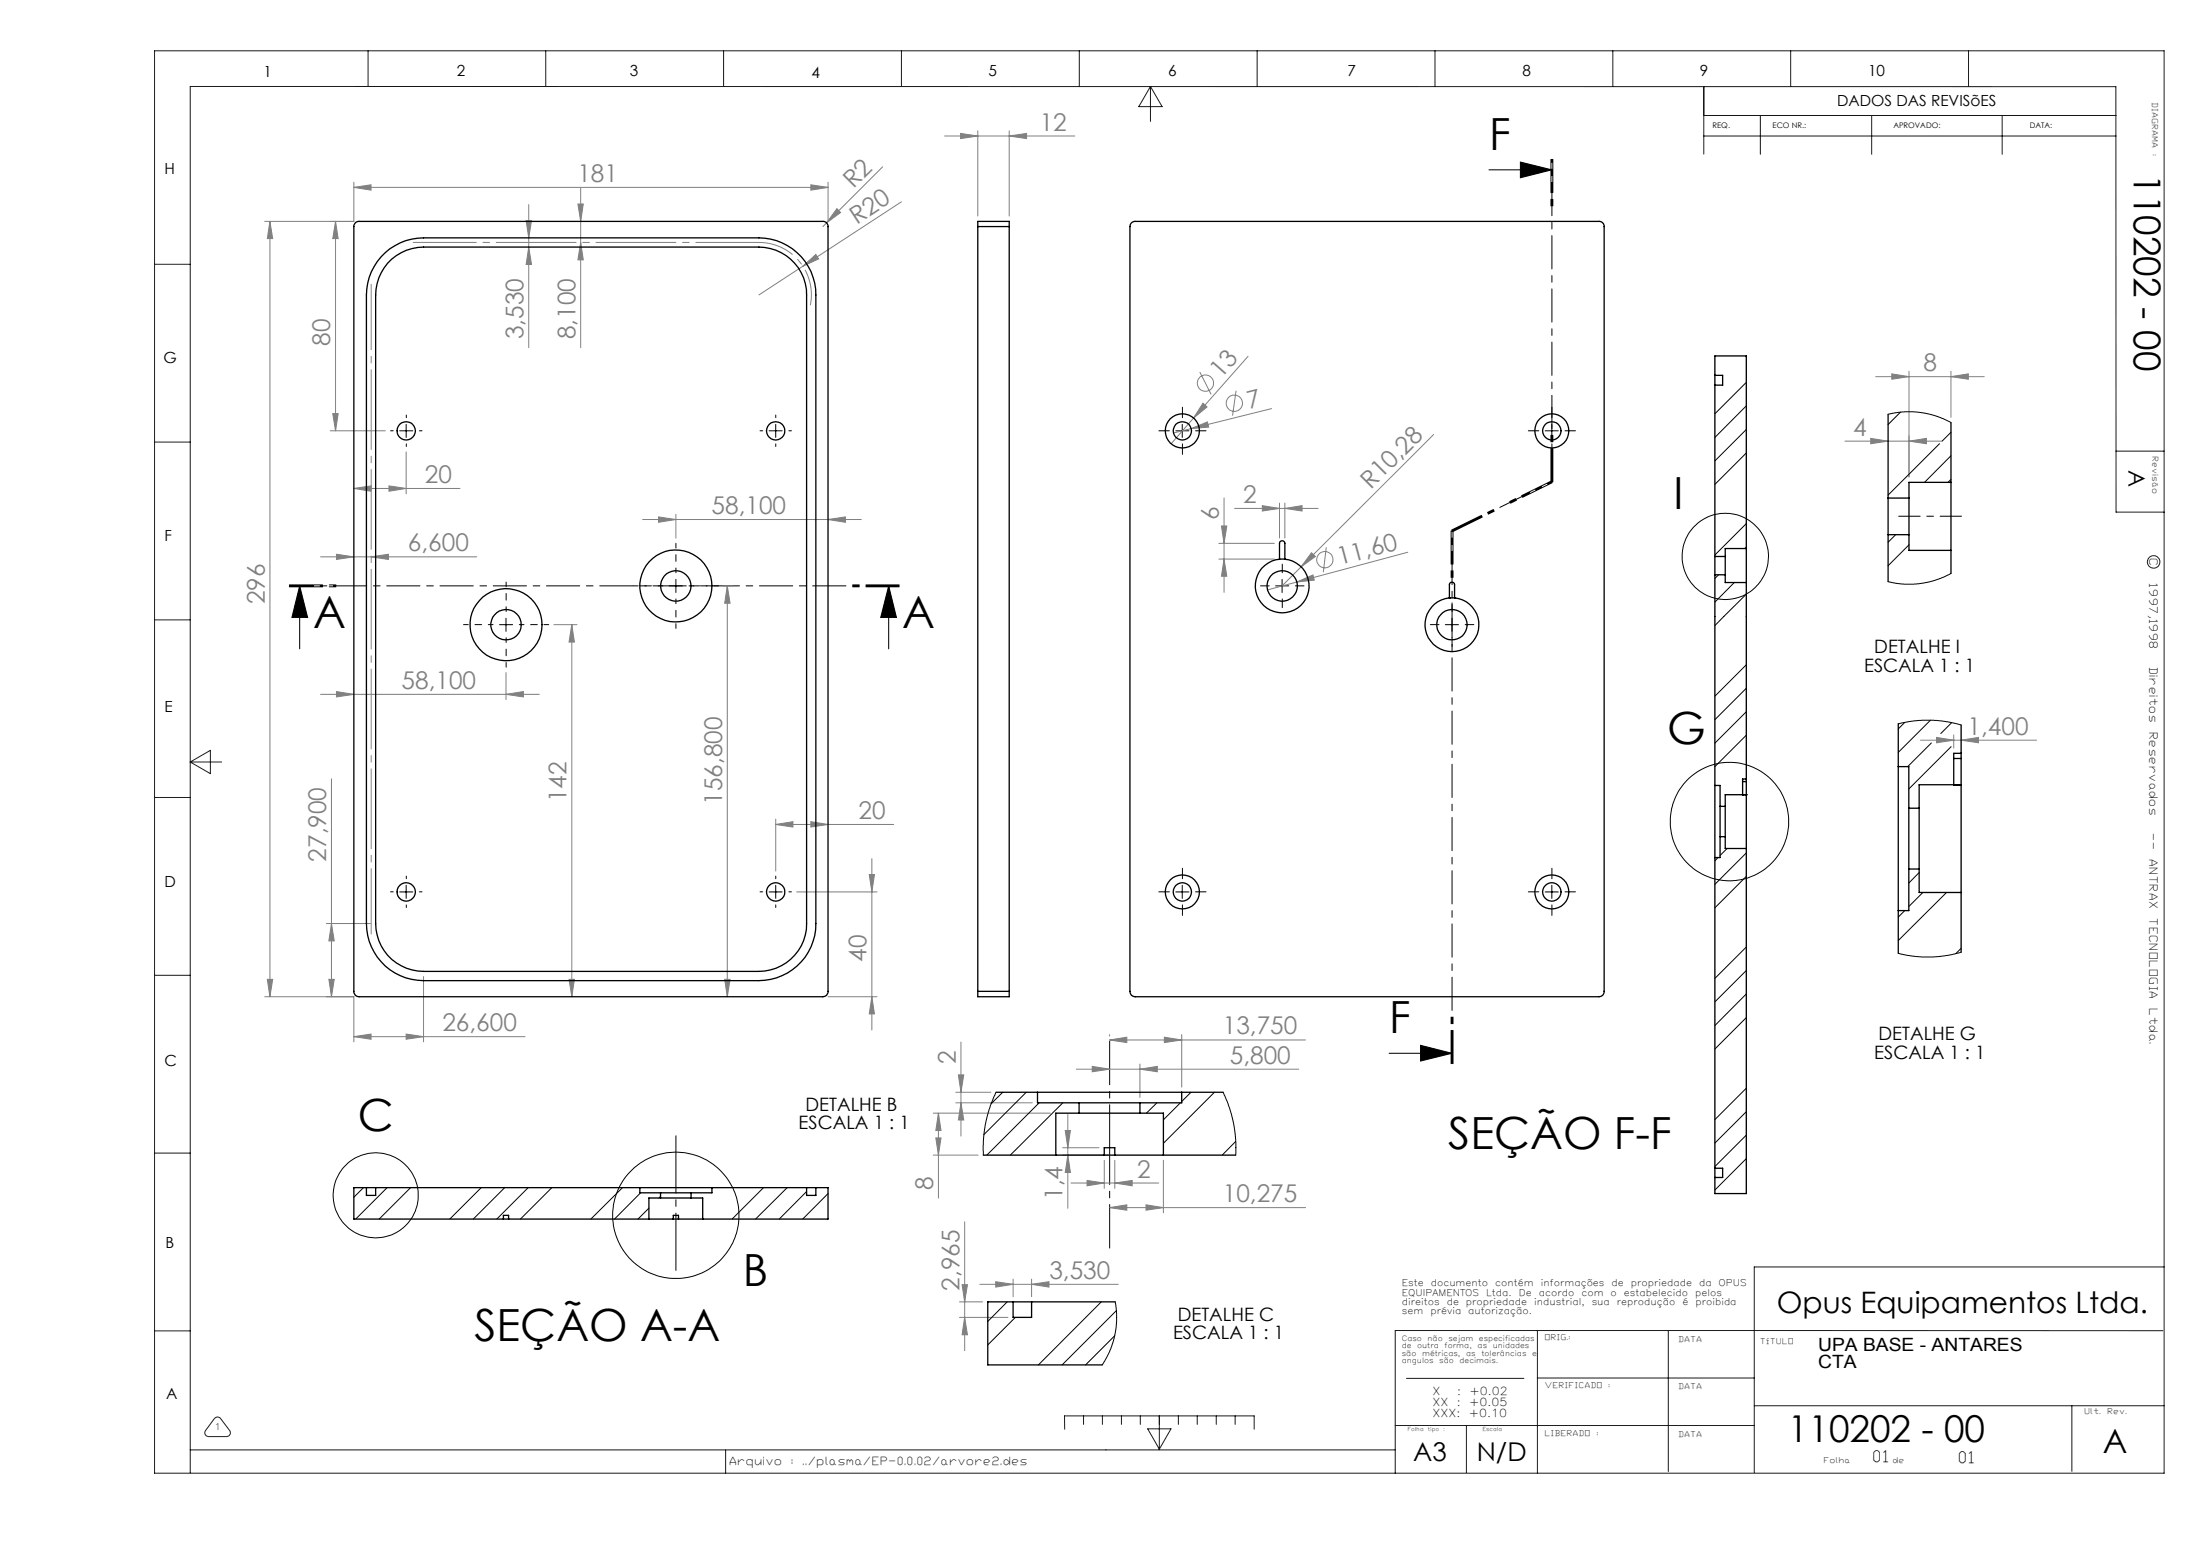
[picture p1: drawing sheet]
<svg xmlns="http://www.w3.org/2000/svg" width="420mm" height="297mm" viewBox="0 0 420 297" stroke-linecap="round" stroke-linejoin="round" font-family="sans-serif">
<g fill="none" stroke="#808080" stroke-width=".19">
<path d="M67.5 35.8l3.3-.5v1zM67.5 34.8v7.5h-17M67.5 35.8h90.5M100.9 39v27.4M110.3 38.9h1l-.5 3.4zM110.8 35.9v30.5M154.7 35.3l3.3 .5-3.3 .5zM158 34.8v7.5M159.7 39.8l.7 .8-2.7 1.9zM168.4 31.9l-11.4 11.3M172 38.5l-27.2 17.8M180.2 26h24.9"/>
<path d="M183.3 25.5l3.3 .5-3.3 .5zM186.6 25v16.2M192.6 26l3.3-.5v1zM192.6 25v16.2M51.5 42.3l.5 3.2h-1zM51.5 42.3v147.9M64 42.3l.5 3.2h-1zM64 42.3v39.9M100.4 42.1h1l-.5 3.3zM100.9 47.2l.5 3.3h-1zM110.8 46.3l.5 3.3h-1zM153.2 50.8l2.5-2.2 .5 .8z"/>
<path d="M63.5 78.9h1l-.5 3.3zM227.8 79.8l-4.3 4.9M229 71l2.1 4.3M229.6 77l.7 .7-2.5 2.1zM235.9 74.6l-.7 4.7M238.2 68l-10.4 11.8M242.6 78l-15.3 3.8M357.9 71.9h20.7M361 71.4l3.3 .5-3.3 .5zM364.3 70.9v20.1M372.3 71.9l3.3-.5v1zM372.3 70.9v8.8"/>
<path d="M63 82.2h10.5M67.5 93.2l3.3-.5v1.1zM67.5 93.2h20.3M74.2 92.7l3.3 .5-3.3 .6zM77.5 86.3v8M122.6 99.2h41.8M125.7 98.7l3.3 .5-3.3 .5zM129 98.2v4.5M158 99.2l3.3-.5v1zM227.3 81.8l3.1-1.3 .2 1zM227.3 81.8l-3.4 .9M233.6 95v18.1"/>
<path d="M235.6 97h15.9M240.9 96.5l3.3 .5-3.3 .5zM244.2 96v6.7M245.2 97l3.3-.5v1zM245.2 96v6.7M273.6 82.9l-25.3 25.3M352 84.2h18.6M357 83.7l3.3 .5-3.3 .5zM364.3 84.2l3.3-.5v1zM61.2 106.3h29.8M64.2 105.8l3.3 .5-3.3 .5zM70.8 106.3l3.3-.5v1z"/>
<path d="M105.7 119.2h4.4M109.1 119.2l.5 3.4h-1zM109.1 119.2v71M138.1 111.8h1.7M138.8 111.8l.5 3.3h-1zM138.8 111.8v78.4M232.6 103.7h10.6M232.6 106.7h10.6M233.1 100.4h1l-.5 3.3zM233.6 106.7l.5 3.3h-1zM247.5 111.1l3-1.4 .3 1zM247.5 111.1l-5.6 1.5"/>
<path d="M248.3 108.2l-3.6 3.6M250.3 105.5l.7 .7-2.7 2zM253.1 104.5l-.6 4.7M268.6 105.4l-21.1 5.7M61.2 132.5h41.7M64.2 132l3.3 .5-3.3 .5zM96.6 132.5l3.3-.5v1zM96.6 128.4v5.1M63.3 148.7v41.5M148 157.4l3.3-.6v1.1zM148 156.3v10M148 157.4h22.5"/>
<path d="M154.7 156.8l3.3 .6-3.3 .5zM366.5 141.3h22.1M369.5 140.8l3.3 .5-3.3 .5zM372.8 140.3v2.5M374.2 141.3l3.3-.5v1zM62.3 176.3h8.4M63.3 176.3l.5 3.3h-1zM152 170.2h15.4M165.9 166.9h1l-.5 3.3zM166.4 163.9v32.7M50.5 190.2h17v8.7M51 186.9h1l-.5 3.3z"/>
<path d="M62.8 186.9h1l-.5 3.3zM67.5 197.9l3.3-.5v1zM67.5 197.9h32.7M77.5 197.4l3.3 .5-3.3 .5zM80.8 186.4v12.5M108.6 186.9h1l-.5 3.3zM138.3 186.9h1l-.5 3.3zM158 190.2h9.4M166.4 190.2l.5 3.3h-1zM183.4 198.9v17.9M211.7 198.5l3.3-.5v1zM211.7 197.5v.3"/>
<path d="M211.7 198.5h37.4M222.2 198l3.3 .5-3.3 .5zM225.5 197.5v10M178.1 212.5h22.3M178.6 217.2h1l-.5 3.3zM179.1 212.5l.5 3.3h-1zM179.1 212.5v16.2M182.4 210.5h14.6M182.4 208.5h6.7M182.9 205.2h1l-.5 3.3zM183.4 210.5l.5 3.3h-1zM202.8 219.1h6.9"/>
<path d="M203.3 215.8h1l-.5 3.3zM203.8 212.7v17.9M205.4 204.1h42.4M208.4 203.5l3.3 .6-3.3 .5zM217.5 204.1l3.3-.6v1.1zM217.5 203.1v6.4M178.1 220.5h8.6M184.1 233.2v24.6M202.8 220.5h8.9M203.8 220.5l.5 3.3h-1zM204.4 225.8h16.7M207.4 225.3l3.3 .5-3.3 .5z"/>
<path d="M210.7 221.5v5.3M211.7 230.5l3.3-.5v1zM211.7 230.5h37.4M212.7 225.8l3.3-.5v1zM212.7 221.5v5.3M218.7 230l3.3 .5-3.3 .5zM222 221.5v10M183.1 248.5h4.4M183.1 251.5h9.2M183.6 245.2h1l-.5 3.3zM184.1 251.5l.5 3.3h-1zM187 245.1h26.4"/>
<path d="M190 244.6l3.3 .5-3.3 .6zM193.3 244.2v3.3M196.8 245.1l3.4-.5v1.1zM196.8 244.2v3.3"/>
<circle cx="230" cy="73.1" r="1.55"/>
<circle cx="235.5" cy="77" r="1.55"/>
<circle cx="252.8" cy="106.8" r="1.56"/>
</g>
<g fill="none" stroke="#000" stroke-width=".19">
<path d="M284.1 32.4h12M290.1 30.9l6 1.5-6 1.5zM76.3 82.2h2.5M77.5 81v2.5M146.8 82.2h2.5M148 81v2.5M224.4 82.2h2.5M225.6 81v2.5M294.9 82.2h2.5M296.1 81v2.5M57.2 111.8l1.5 6.1h-3zM57.2 111.8v12.1"/>
<path d="M95.3 119.2h2.5M96.6 118v2.5M127.7 111.8h2.5M129 110.6v2.5M169.6 111.8l1.5 6.1h-3zM169.6 111.8v12.1M243.4 111.8h2.5M244.7 110.6v2.5M275.8 119.2h2.5M277.1 118v2.5M76.3 170.2h2.5M77.5 169v2.5"/>
<path d="M146.8 170.2h2.5M148 169v2.5M224.4 170.2h2.5M225.6 169v2.5M294.9 170.2h2.5M296.1 169v2.5M271.1 199.5l6 1.5-6 1.5zM265.1 201h12"/>
<circle cx="329.2" cy="106.2" r="8.2"/>
<circle cx="330" cy="156.8" r="11.3"/>
<circle cx="71.7" cy="228.2" r="8.1"/>
<circle cx="129" cy="232" r="12.1"/>
</g>
<path d="M154.6 58.3a10 10 0 0 0-9.8-12" fill="none" stroke="#808080" stroke-width=".19" stroke-dasharray="15.2 1.3 1.3 1.3" stroke-dashoffset="8.3" stroke-linecap="butt"/>
<g fill="none" stroke="#191924" stroke-width=".19">
<path d="M29.5 9.7h383.5v271.5h-383.5zM70.2 9.7v6.8M104.1 9.7v6.8M138.1 9.7v6.8M172 9.7v6.8M206 9.7v6.8M219.5 16.5v6.7M219.5 16.5l2.3 3.9h-4.5zM239.9 9.7v6.8M273.8 9.7v6.8M307.8 9.7v6.8M325.1 16.5v12.9"/>
<path d="M341.7 9.7v6.8M375.6 9.7v6.8M325.1 22h78.7M325.1 26h78.7M335.9 22v7.5M357.2 22v7.5M382.1 22v7.5M29.5 50.4h6.8M29.5 84.4h6.8M403.8 86.1h9.2M413 97.8h-9.2v-81.3h-367.5v264.6M29.5 118.3h6.8"/>
<path d="M29.5 152.2h6.8M36.3 145.4h6M36.3 145.4l3.8-2.2v4.5zM29.5 186.2h6.8M29.5 220.1h6.8M29.5 254h6.8M293.4 254v27.2M318.3 254v26.9M412.7 254h-146.5v27.2M413 241.8h-78.2v39.3M36.3 276.8h229.9M40.9 270.8a.74 .74 0 0 1 1.2 0l1.7 2.2a.72 .72 0 0 1 .1 .8 .72 .72 0 0 1-.6 .4h-3.5a.73 .73 0 0 1-.6-1.2z"/>
<path d="M138.5 276.8v4.4M203.2 272.8l-.1-2.5h36.2v2.5M206.8 270.3v1.6M210.4 270.3v1.6M214 270.3v1.6M217.6 270.3v1.6M219 272.7h4.4l-2.2 3.9zM221.2 270.3v6.4M224.9 270.3v1.6M228.5 270.3v1.6M232.1 270.3v1.6M235.7 270.3v1.6"/>
<path d="M266.2 272.1h68.6M268.4 263.1h22.4M279.8 272.1v9M293.4 263h41.4M334.8 268.3h78.2M395.4 268.3v12.5"/>
<circle cx="411" cy="107.2" r="1.19"/>
</g>
<path d="M211.7 198.7v39.5" fill="none" stroke="#000" stroke-width=".19" stroke-dasharray="15.2 1.3 1.3 1.3" stroke-dashoffset="6.9"/>
<path d="M374.3 98.5h-12" fill="none" stroke="#000" stroke-width=".19" stroke-dasharray="15.2 1.3 1.3 1.3" stroke-dashoffset="11.1"/>
<path d="M94.1 119.2h-5.6M96.6 116.7v-5.6M99.1 119.2h5.6M126.5 111.8h-5.6M129 109.3v-5.6M129 114.3v5.7M131.5 111.8h5.6M96.6 121.7v5.7" fill="none" stroke="#000" stroke-width=".19" stroke-dasharray="15.2 1.3 1.3 1.3" stroke-dashoffset="14.3"/>
<g fill="none" stroke="#000" stroke-width=".19" stroke-dasharray="15.2 1.3 1.3 1.3">
<path d="M77.5 79.7v-.5M148 79.7v-.5M225.6 79.7v-2M296.1 79.7v-2M75 82.2h-.5M77.5 84.7v.5M80 82.2h.5M145.5 82.2h-.5M148 84.7v.5M150.5 82.2h.5M223.1 82.2h-2M225.6 84.7v2"/>
<path d="M228.1 82.2h2M293.6 82.2h-2M296.1 84.7v2M298.6 82.2h2M242.2 111.8h-1.7M244.7 109.3v-1.6M244.7 114.3v1.7M247.2 111.8h1.6M274.6 119.2h-1.7M277.1 116.7v-1.6M279.6 119.2h1.6M277.1 121.7v1.7"/>
<path d="M75 170.2h-.5M77.5 167.7v-.5M77.5 172.7v.5M80 170.2h.5M145.5 170.2h-.5M148 167.7v-.5M148 172.7v.5M150.5 170.2h.5M223.1 170.2h-2M225.6 167.7v-2M225.6 172.7v2M228.1 170.2h2"/>
<path d="M293.6 170.2h-2M296.1 167.7v-2M296.1 172.7v2M298.6 170.2h2"/>
</g>
<path d="M129 216.8v25.7" fill="none" stroke="#000" stroke-width=".19" stroke-dasharray="15.2 1.3 1.3 1.3" stroke-dashoffset="4.3"/>
<g fill="none" stroke="#000" stroke-width=".19" stroke-dasharray="6.3 1.3 1.3 1.3">
<path d="M296 30.4v10M296.3 30.4v10M296 92v-10M296.1 91.8l-9 4.4M296.1 92v-61.6M296.2 92.1l-9 4.4M296.3 92v-10M55.2 111.6h10M55.2 112h10M171.6 111.8h-116.4M171.6 111.6h-10M171.6 112h-10"/>
<path d="M276.9 101.3v10M277 101.2l9-4.4M277.1 101.3l19-9.3M277.2 101.5l8.9-4.4M277.3 101.3v10M276.9 203v-10M277.1 203v-101.7M277.3 203v-10"/>
</g>
<path d="M78.8 46.3h66" fill="none" stroke="#808080" stroke-width=".19" stroke-dasharray="15.2 1.3 1.3 1.3" stroke-dashoffset="3.2"/>
<path d="M70.8 178.3v-124" fill="none" stroke="#808080" stroke-width=".19" stroke-dasharray="15.2 1.3 1.3 1.3" stroke-dashoffset="2.8"/>
<g fill="#000">
<path d="M290.1 30.9l6 1.5-6 1.5zM271.1 199.5l6 1.5-6 1.5z"/>
<path d="M169.6 111.8l1.5 6.1h-3zM57.2 111.8l1.5 6.1h-3z"/>
</g>
<g fill="#808080">
<path d="M227.3 81.8l3.1-1.3 .2 1z"/>
<path d="M247.5 111.1l3-1.4 .3 1z"/>
<path d="M153.2 50.8l2.5-2.2 .5 .8z"/>
<path d="M250.3 105.5l.7 .7-2.7 2z"/>
<path d="M159.7 39.8l.7 .8-2.7 1.9z"/>
<path d="M229.6 77l.7 .7-2.5 2.1z"/>
<path d="M70.8 106.3l3.3-.5v1zM64.2 105.8l3.3 .5-3.3 .5zM77.5 197.4l3.3 .5-3.3 .5zM67.5 197.9l3.3-.5v1zM74.2 92.7l3.3 .5-3.3 .6zM67.5 93.2l3.3-.5v1.1zM96.6 132.5l3.3-.5v1zM64.2 132l3.3 .5-3.3 .5zM222.2 198l3.3 .5-3.3 .5zM211.7 198.5l3.3-.5v1zM212.7 225.8l3.3-.5v1zM207.4 225.3l3.3 .5-3.3 .5z"/>
<path d="M67.5 35.8l3.3-.5v1zM154.7 35.3l3.3 .5-3.3 .5zM148 157.4l3.3-.6v1.1zM154.7 156.8l3.3 .6-3.3 .5zM125.7 98.7l3.3 .5-3.3 .5zM158 99.2l3.3-.5v1zM183.3 25.5l3.3 .5-3.3 .5zM192.6 26l3.3-.5v1zM240.9 96.5l3.3 .5-3.3 .5zM245.2 97l3.3-.5v1zM208.4 203.5l3.3 .6-3.3 .5zM217.5 204.1l3.3-.6v1.1zM211.7 230.5l3.3-.5v1zM218.7 230l3.3 .5-3.3 .5zM190 244.6l3.3 .5-3.3 .6zM196.8 245.1l3.4-.5v1.1z"/>
<path d="M361 71.4l3.3 .5-3.3 .5zM372.3 71.9l3.3-.5v1z"/>
<path d="M374.2 141.3l3.3-.5v1zM369.5 140.8l3.3 .5-3.3 .5zM364.3 84.2l3.3-.5v1zM357 83.7l3.3 .5-3.3 .5z"/>
<path d="M110.8 46.3l.5 3.3h-1zM110.3 38.9h1l-.5 3.4zM100.9 47.2l.5 3.3h-1zM100.4 42.1h1l-.5 3.3zM63.5 78.9h1l-.5 3.3zM64 42.3l.5 3.2h-1zM183.4 210.5l.5 3.3h-1zM182.9 205.2h1l-.5 3.3z"/>
<path d="M51.5 42.3l.5 3.2h-1zM51 186.9h1l-.5 3.3zM63.3 176.3l.5 3.3h-1zM62.8 186.9h1l-.5 3.3zM165.9 166.9h1l-.5 3.3zM166.4 190.2l.5 3.3h-1zM109.1 119.2l.5 3.4h-1zM108.6 186.9h1l-.5 3.3zM138.8 111.8l.5 3.3h-1zM138.3 186.9h1l-.5 3.3zM233.1 100.4h1l-.5 3.3zM233.6 106.7l.5 3.3h-1zM179.1 212.5l.5 3.3h-1zM178.6 217.2h1l-.5 3.3zM203.3 215.8h1l-.5 3.3zM203.8 220.5l.5 3.3h-1zM183.6 245.2h1l-.5 3.3zM184.1 251.5l.5 3.3h-1z"/>
</g>
<g fill="none" stroke="#000" stroke-width=".25">
<path d="M67.9 42.4l.4-.1h88.7a.96 .96 0 0 1 1 .9v146a.97 .97 0 0 1-1 1h-88.5a.97 .97 0 0 1-1-1v-146.2zM73.5 48.2a10.9 10.9 0 0 1 7.3-2.8h64a10.9 10.9 0 0 1 10.9 10.9v120a10.9 10.9 0 0 1-10.9 10.9h-64a10.9 10.9 0 0 1-10.9-10.9v-120a10.9 10.9 0 0 1 3.6-8.1zM74.8 49.5a9.3 9.3 0 0 1 6-2.3h64a9.1 9.1 0 0 1 9.1 9.1v120a9.1 9.1 0 0 1-9.1 9.1h-64a9.1 9.1 0 0 1-9.1-9.1v-120a9.2 9.2 0 0 1 3.1-6.8zM186.6 43.2v-.9h6v.9M186.6 43.2h6M186.6 43.2v146M192.6 43.2v146M215.9 42.5l.5-.2h88.7a.96 .96 0 0 1 1 .9v146a.97 .97 0 0 1-1 1h-88.5a.97 .97 0 0 1-1-1v-146zM327.2 71.6v1.9M327.2 71.6v-3.7h6v36.8M327.2 73.5v32.7M327.2 71.6h1.5v1.9h-1.5"/>
<path d="M360.3 79.1v16M360.3 95.1v7M360.3 95.1h4M364.3 95.1v7M372.3 92.1v13M372.3 92.1h-8v3M372.3 80.7v11.4M244.2 106.7a5.1 5.1 0 0 0-3.9 7.9 5.1 5.1 0 0 0 8.7 0 5.1 5.1 0 0 0-3.8-7.9M244.2 106.7v-3a.51 .51 0 0 1 .5-.5 .51 .51 0 0 1 .5 .5v3M244.2 106.7h1M276.6 114.1a5.1 5.1 0 0 0-3.9 7.9 5.1 5.1 0 0 0 8.7 0 5.1 5.1 0 0 0-3.8-7.9M276.6 114.1v-2.5a.49 .49 0 0 1 .5-.5 .49 .49 0 0 1 .5 .5v2.5"/>
<path d="M276.6 114.1h.1M276.6 114.1h1M277.6 114.1h.1M327.2 106.2v3.5M327.2 109.7v40.2M327.2 109.7h2M327.2 106.2h2M329.2 106.2v3.5M329.2 109.7v1.5h4M333.2 104.7v6.5M333.2 104.7h-4v1.5M333.2 111.2v37.5"/>
<path d="M360.3 102.1h4M360.3 102.1v8.9M364.3 102.1v3h8M372.3 105.1v4.4M362.2 138.1v8.2M374.2 138.4v5.4M327.2 149.9v13.8M327.2 149.9h1v4M328.2 153.9v5.8M328.2 153.9h1M328.2 159.7v4h-1M328.2 159.7h1"/>
<path d="M329.2 153.9v5.8M329.2 159.7v2.3h4M332.5 151.7h.1M332.5 149.2h.7M333.2 151.7v10.3M333.2 148.7v.5M333.2 151.7h.1M333.2 148.7h-.7v3M333.2 151.7h-4v2.2M333.2 149.2v2.5M362.2 146.3v27.5M362.2 146.3h2v8"/>
<path d="M364.2 154.3v11.6M364.2 154.3h2M366.2 154.3v11.6M372.8 144.8h1.4M374.2 143.8h-1.4v6.1h1.4M374.2 149.9v20.5M374.2 143.8v1M374.2 149.8v.1M374.2 149.8h-8v4.5M374.2 144.8v5M327.2 163.7v59.3M333.2 162v65.8h-6v-3"/>
<path d="M362.2 173.8v8.2M364.2 165.9v7.9h-2M364.2 165.9h2M366.2 165.9v4.5h8M374.2 170.4v11.3M186.6 189.2v1h6v-1M186.6 189.2h6M190.1 208.5h7.9M198 208.5h27.5M198 208.5v2h7.9M205.9 210.5h11.6M205.9 212.5h11.6"/>
<path d="M205.9 212.5h-4.4v8M205.9 210.5v2M217.5 212.5h4.5v8M217.5 210.5v2M225.5 208.5v2h-8M225.5 208.5h7.9M69.9 226.7h1.8M69.9 226.7v1.5h1.8v-1.5M69.9 226.7h-2.4v6h28.6M71.7 226.7h50.4M96.1 232.7h.9M96.1 232.7v-.7h.9v.7"/>
<path d="M97 232.7h26.8M122.1 226.7h13.8M122.1 226.7v1h3.9M123.8 232.7h4.7M126 227.7h5.9M126 228.7h5.9M126 228.7h-2.2v4M126 227.7v1M128.5 232.7v-.7h1v.7M128.5 232.7h1M129.5 232.7h4.6M131.9 228.7h2.2v4"/>
<path d="M131.9 227.7v1M135.9 226.7v1h-4M135.9 226.7h18M153.9 226.7h1.8M153.9 226.7v1.5h1.8v-1.5M155.7 226.7h2.3v6h-23.9M187.6 220.5h13.9M201.5 220.5h9.2M210.7 220.5v-1.4h2v1.4M210.7 220.5h2M212.7 220.5h9.3M222 220.5h13.8"/>
<path d="M327.2 223v1.8M327.2 223h1.5v1.8h-1.5M193.3 248.5h3.5M193.3 248.5h-4.8v12h21.8M193.3 248.5v3h3.5v-3M196.8 248.5h16"/>
<circle cx="77.5" cy="82.2" r="1.75"/>
<circle cx="148" cy="82.2" r="1.75"/>
<circle cx="225.6" cy="82.2" r="1.75"/>
<circle cx="225.6" cy="82.2" r="3.3"/>
<circle cx="296.1" cy="82.2" r="3.2"/>
<circle cx="296.1" cy="82.2" r="1.76"/>
<circle cx="96.5" cy="119.2" r="6.9"/>
<circle cx="96.6" cy="119.2" r="2.9"/>
<circle cx="129" cy="111.8" r="2.91"/>
<circle cx="129" cy="111.9" r="6.9"/>
<circle cx="244.7" cy="111.8" r="2.91"/>
<circle cx="277.1" cy="119.2" r="2.9"/>
<circle cx="77.5" cy="170.2" r="1.75"/>
<circle cx="148" cy="170.2" r="1.75"/>
<circle cx="225.6" cy="170.2" r="1.75"/>
<circle cx="225.6" cy="170.3" r="3.3"/>
<circle cx="296.1" cy="170.3" r="3.2"/>
<circle cx="296.1" cy="170.2" r="1.76"/>
</g>
<g fill="none" stroke="#000" stroke-width=".19">
<path d="M333.2 73l-6 6M333.2 77.5l-6 6M360.3 79.1l3.1-.5 2.9 .1 3 .6 1.4 .6 1.6 .8M362.7 78.7l-2.4 2.3M333.2 99.9l-6 6M333.2 82l-6 6M333.2 86.5l-6 6M364.3 95l-.1 .1M370.1 84.7l-9.8 9.8M372.3 91.5l-.6 .6M372.3 82.5l-1.7 1.7M372.3 87l-5.1 5.1"/>
<path d="M327.9 109.7l-.7 .7M330.9 111.2l-3.7 3.7M333.2 113.4l-6 6M333.2 104.4l-.2 .3M361.7 102.1l-1.4 1.4M364.3 104l-4 4M372.3 109.5l-1.4 .7-1.9 .6-2.9 .6-2.8 .1-3-.5M333.2 126.9l-6 6M333.2 131.4l-6 6M333.2 135.9l-6 5.9M362.2 138.1l3.1-.5 3.7-.1 2.6 .3 2.6 .6M363.5 137.9l-1.3 1.2"/>
<path d="M368.4 137.5l-6.2 6.1M372.4 137.9l-2.1 2.1M333.2 140.3l-6 6M368.5 141.8l-4.5 4.5M372.3 142.5l-8.1 8.1M327.8 163.7l-.6 .6M329.6 162l-1.4 1.3M333.2 162.8l-6 6M333.2 167.3l-6 6M363.5 173.8l-1.3 1.2M366.2 166.5l-2 2.1M366.9 170.4l-2.7 2.6"/>
<path d="M371.4 170.4l-9.2 9.1M333.2 180.8l-6 6M333.2 185.2l-6 6M333.2 189.7l-6 6.1M333.2 194.2l-6 6M374.2 181.7l-2.6 .7-2.6 .3-3.3-.1-3.5-.6M374.2 181l-1 1M190.1 208.5l-1.2 2.6-.9 3.5-.4 3.1v2.8M191.3 208.5l-2.2 2.2M195.8 208.5l-8.1 8.1M198.3 210.5l-10 10M202.8 210.5l-10 10"/>
<path d="M220.8 210.5l-2 2M225.2 210.5l-3.2 3.2M227.3 208.5l-1.8 1.8M231.7 208.5l-9.7 9.7M233.4 208.5l1 2.3 1 3.5 .4 3.1v3.1M235.8 217.9l-2.6 2.6M333.2 207.7l-6 6M333.2 212.2l-6 6M333.2 216.7l-6 6M69.4 226.7l-1.9 1.8M73.9 226.7l-6 6M78.4 226.7l-6 6"/>
<path d="M91.8 226.7l-6 6M96.3 226.7l-6 6M100.8 226.7l-6 6M105.3 226.7l-6 6M118.8 226.7l-6.1 6M122.2 227.7l-4.9 5M123.8 230.6l-2.1 2.1M126 228.3l-.3 .4M145.7 226.7l-6 6M150.2 226.7l-6 6M153.9 227.4l-5.2 5.3M158 227.8l-4.8 4.9"/>
<path d="M333.2 221.2l-6 6M192.2 248.5l-3.7 3.7M193.7 251.5l-5.2 5.2M210.1 248.5l-11.9 12M212.7 254.9l-5.5 5.6M212.8 248.5l.2 1.7 .1 2.1-.4 2.6-1 3.1-1.4 2.5M213 250.2l-10.3 10.3"/>
</g>
<g font-size="8.5">
<text x="284.1" y="28.5">F</text>
<text x="319.3" y="97.1">I</text>
<text x="59.8" y="120">A</text>
<text x="172.1" y="120">A</text>
<text x="318.2" y="142.1">G</text>
<text x="265.1" y="197.1">F</text>
<text x="68.3" y="215.9">C</text>
<text x="276.4" y="219.3">SEÇÃO F-F</text>
<text x="141.7" y="245.5">B</text>
<text x="90.5" y="256">SEÇÃO A-A</text>
</g>
<g font-size="7.1">
<text x="407.2" y="33.2" transform="rotate(90 407.2 33.2)">110202 - 00</text>
<text x="341.2" y="275.3">110202 - 00</text>
</g>
<text font-size="6.3" x="401.3" y="277.4">A</text>
<text font-size="5.6" x="339.1" y="250.7">Opus Equipamentos Ltda.</text>
<g font-size="4.9">
<text x="269.7" y="278.9">A3</text>
<text x="281.8" y="278.9">N/D</text>
</g>
<g font-size="4.7" fill="#808080">
<text x="198.4" y="24.9">12</text>
<text x="110.2" y="34.8">181</text>
<text x="162.9" y="36.1" transform="rotate(-45 162.9 36.1)">R2</text>
<text x="163.5" y="42.9" transform="rotate(-33 163.5 42.9)">R20</text>
<text x="63" y="66" transform="rotate(-90 63 66)">80</text>
<text x="99.9" y="64.7" transform="rotate(-90 99.9 64.7)">3,530</text>
<text x="109.8" y="64.7" transform="rotate(-90 109.8 64.7)">8,100</text>
<text x="367.1" y="70.9">8</text>
<text x="233" y="72.4" transform="rotate(-49 233 72.4)">13</text>
<text x="238.4" y="78.1" transform="rotate(-14 238.4 78.1)">7</text>
<text x="353.6" y="83.2">4</text>
<text x="81.1" y="92.2">20</text>
<text x="261.6" y="93.5" transform="rotate(-45 261.6 93.5)">R10,28</text>
<text x="135.8" y="98.1">58,100</text>
<text x="232.6" y="99.2" transform="rotate(-90 232.6 99.2)">6</text>
<text x="237.2" y="96">2</text>
<text x="77.8" y="105.3">6,600</text>
<text x="255.7" y="107.9" transform="rotate(-15 255.7 107.9)">11,60</text>
<text x="50.5" y="115.3" transform="rotate(-90 50.5 115.3)">296</text>
<text x="76.6" y="131.5">58,100</text>
<text x="375.5" y="140.2">1,400</text>
<text x="108.1" y="153.1" transform="rotate(-90 108.1 153.1)">142</text>
<text x="137.8" y="153.6" transform="rotate(-90 137.8 153.6)">156,800</text>
<text x="163.8" y="156.3">20</text>
<text x="62.3" y="164.4" transform="rotate(-90 62.3 164.4)">27,900</text>
<text x="165.4" y="183.6" transform="rotate(-90 165.4 183.6)">40</text>
<text x="84.4" y="196.8">26,600</text>
<text x="233.4" y="197.5">13,750</text>
<text x="182.4" y="203" transform="rotate(-90 182.4 203)">2</text>
<text x="234.7" y="203">5,800</text>
<text x="178.1" y="227.1" transform="rotate(-90 178.1 227.1)">8</text>
<text x="217" y="224.8">2</text>
<text x="202.8" y="229" transform="rotate(-90 202.8 229)">1,4</text>
<text x="233.4" y="229.5">10,275</text>
<text x="200.3" y="244.1">3,530</text>
<text x="183.1" y="246.4" transform="rotate(-90 183.1 246.4)">2,965</text>
</g>
<text font-size="4.4" x="406.2" y="89.7" transform="rotate(90 406.2 89.7)">A</text>
<g font-size="3.5">
<text x="357.7" y="124.7">DETALHE I</text>
<text x="355.7" y="128.2">ESCALA 1 : 1</text>
<text x="357.7" y="202.1">ESCALA 1 : 1</text>
<text x="358.5" y="198.5">DETALHE G</text>
<text x="152.4" y="215.6">ESCALA 1 : 1</text>
<text x="153.7" y="212.1">DETALHE B</text>
<text x="223.8" y="255.6">ESCALA 1 : 1</text>
<text x="224.7" y="252.1">DETALHE C</text>
<text x="346.9" y="257.8">UPA BASE - ANTARES</text>
<text x="346.9" y="261.1">CTA</text>
</g>
<g font-size="3">
<text x="357.6" y="279.1">01</text>
<text x="373.9" y="279.2">01</text>
</g>
<g font-size="2.9">
<text x="50.3" y="14.7">1</text>
<text x="87.2" y="14.6">2</text>
<text x="120.2" y="14.6">3</text>
<text x="154.8" y="15">4</text>
<text x="188.7" y="14.6">5</text>
<text x="222.9" y="14.6">6</text>
<text x="257.1" y="14.6">7</text>
<text x="290.5" y="14.6">8</text>
<text x="324.4" y="14.6">9</text>
<text x="356.5" y="14.4">10</text>
<text x="350.6" y="20.3">DADOS DAS REVISõES</text>
<text x="31.4" y="33.1">H</text>
<text x="31.2" y="69.4">G</text>
<text x="31.4" y="103.3">F</text>
<text x="31.4" y="135.8">E</text>
<text x="31.4" y="169.4">D</text>
<text x="31.4" y="203.4">C</text>
<text x="31.6" y="238.2">B</text>
<text x="31.7" y="267">A</text>
</g>
<g font-size="2.1">
<text x="410.2" y="106.7" transform="rotate(90 410.2 106.7)">C</text>
<text x="410.2" y="111.6" transform="rotate(90 410.2 111.6)">1997,1998</text>
<text x="410.2" y="127.5" transform="rotate(90 410.2 127.5)">Direitos</text>
<text x="410.2" y="139.9" transform="rotate(90 410.2 139.9)">Reservados</text>
<text x="410.2" y="159.3" transform="rotate(90 410.2 159.3)">--</text>
<text x="410.2" y="164.1" transform="rotate(90 410.2 164.1)">ANTRAX</text>
<text x="410.2" y="175.4" transform="rotate(90 410.2 175.4)">TECNOLOGIA</text>
<text x="410.2" y="192.7" transform="rotate(90 410.2 192.7)">Ltda.</text>
<text x="273.3" y="266.3">X</text>
<text x="273.3" y="268.4">XX</text>
<text x="278" y="268.4">:</text>
<text x="278.1" y="266.3">:</text>
<text x="280.3" y="268.4">+0.05</text>
<text x="280.4" y="266.3">+0.02</text>
<text x="273.3" y="270.5">XXX:</text>
<text x="280.3" y="270.5">+0.10</text>
<text x="139.3" y="279.7">Arquivo</text>
<text x="151.2" y="279.7">:</text>
<text x="153.3" y="279.7">../plasma/EP-0.0.02/arvore2.des</text>
</g>
<g font-size="1.8">
<text x="267.5" y="245.6">Este</text>
<text x="273" y="245.6">documento</text>
<text x="285.3" y="245.6">contém</text>
<text x="294" y="245.6">informações</text>
<text x="307.5" y="245.6">de</text>
<text x="311.2" y="245.6">propriedade</text>
<text x="324.2" y="245.6">da</text>
<text x="328" y="245.6">OPUS</text>
<text x="267.5" y="247.3">EQUIPAMENTOS</text>
<text x="267.5" y="249.1">direitos</text>
<text x="267.5" y="250.8">sem</text>
<text x="273" y="250.8">prévia</text>
<text x="276.1" y="249.1">de</text>
<text x="279.7" y="249.1">propriedade</text>
<text x="280.2" y="250.8">autorização.</text>
<text x="283.6" y="247.3">Ltda.</text>
<text x="289.8" y="247.3">De</text>
<text x="292.7" y="249.1">industrial,</text>
<text x="293.6" y="247.3">acordo</text>
<text x="301.8" y="247.3">com</text>
<text x="303.7" y="249.1">sua</text>
<text x="307.4" y="247.3">o</text>
<text x="308.5" y="249.1">reprodução</text>
<text x="309.9" y="247.3">estabelecido</text>
<text x="321" y="249.1">é</text>
<text x="323.5" y="247.3">pelos</text>
<text x="323.5" y="249.1">proibida</text>
</g>
<text font-size="1.7" x="40.9" y="273">1</text>
<g font-size="1.5">
<text x="410.7" y="19.7" transform="rotate(90 410.7 19.7)">DIAGRAMA</text>
<text x="326.8" y="24.4">REQ.</text>
<text x="338.3" y="24.4">ECO NR.:</text>
<text x="361.3" y="24.4">APROVADO:</text>
<text x="387.3" y="24.4">DATA:</text>
<text x="410.7" y="29.6" transform="rotate(90 410.7 29.6)">:</text>
<text x="410.7" y="87.3" transform="rotate(90 410.7 87.3)">Revisão</text>
<text x="294.9" y="255.8">ORIG.:</text>
<text x="320.4" y="256.1">DATA</text>
<text x="336" y="256.6">TÍTULO</text>
<text x="294.9" y="265">VERIFICADO</text>
<text x="307.1" y="265">:</text>
<text x="320.4" y="265.2">DATA</text>
<text x="397.9" y="270">Ult.</text>
<text x="402.3" y="270">Rev.</text>
<text x="294.9" y="274">LIBERADO</text>
<text x="304.8" y="274">:</text>
<text x="320.4" y="274.2">DATA</text>
<text x="348.2" y="279.2">Folha</text>
<text x="361.3" y="279.2">de</text>
</g>
<g font-size="1.4">
<text x="267.5" y="256">Caso</text>
<text x="267.5" y="257.4">de</text>
<text x="270.4" y="257.4">outra</text>
<text x="272.4" y="256">não</text>
<text x="275.7" y="257.4">forma,</text>
<text x="276.4" y="256">sejam</text>
<text x="282" y="257.4">as</text>
<text x="282.2" y="256">especificadas</text>
<text x="284.9" y="257.4">unidades</text>
<text x="267.5" y="258.8">são</text>
<text x="267.5" y="260.2">angulos</text>
<text x="271.4" y="258.8">métricas,</text>
<text x="274.7" y="260.2">são</text>
<text x="278.5" y="260.2">decimais.</text>
<text x="279.8" y="258.8">as</text>
<text x="282.7" y="258.8">tolerâncias</text>
<text x="292.4" y="258.8">e</text>
</g>
<g font-size="1">
<text x="268.6" y="273.1">Folha</text>
<text x="272.5" y="273.1">tipo</text>
<text x="275.4" y="273.1">:</text>
<text x="282.9" y="273.1">Escala</text>
</g>
</svg>
